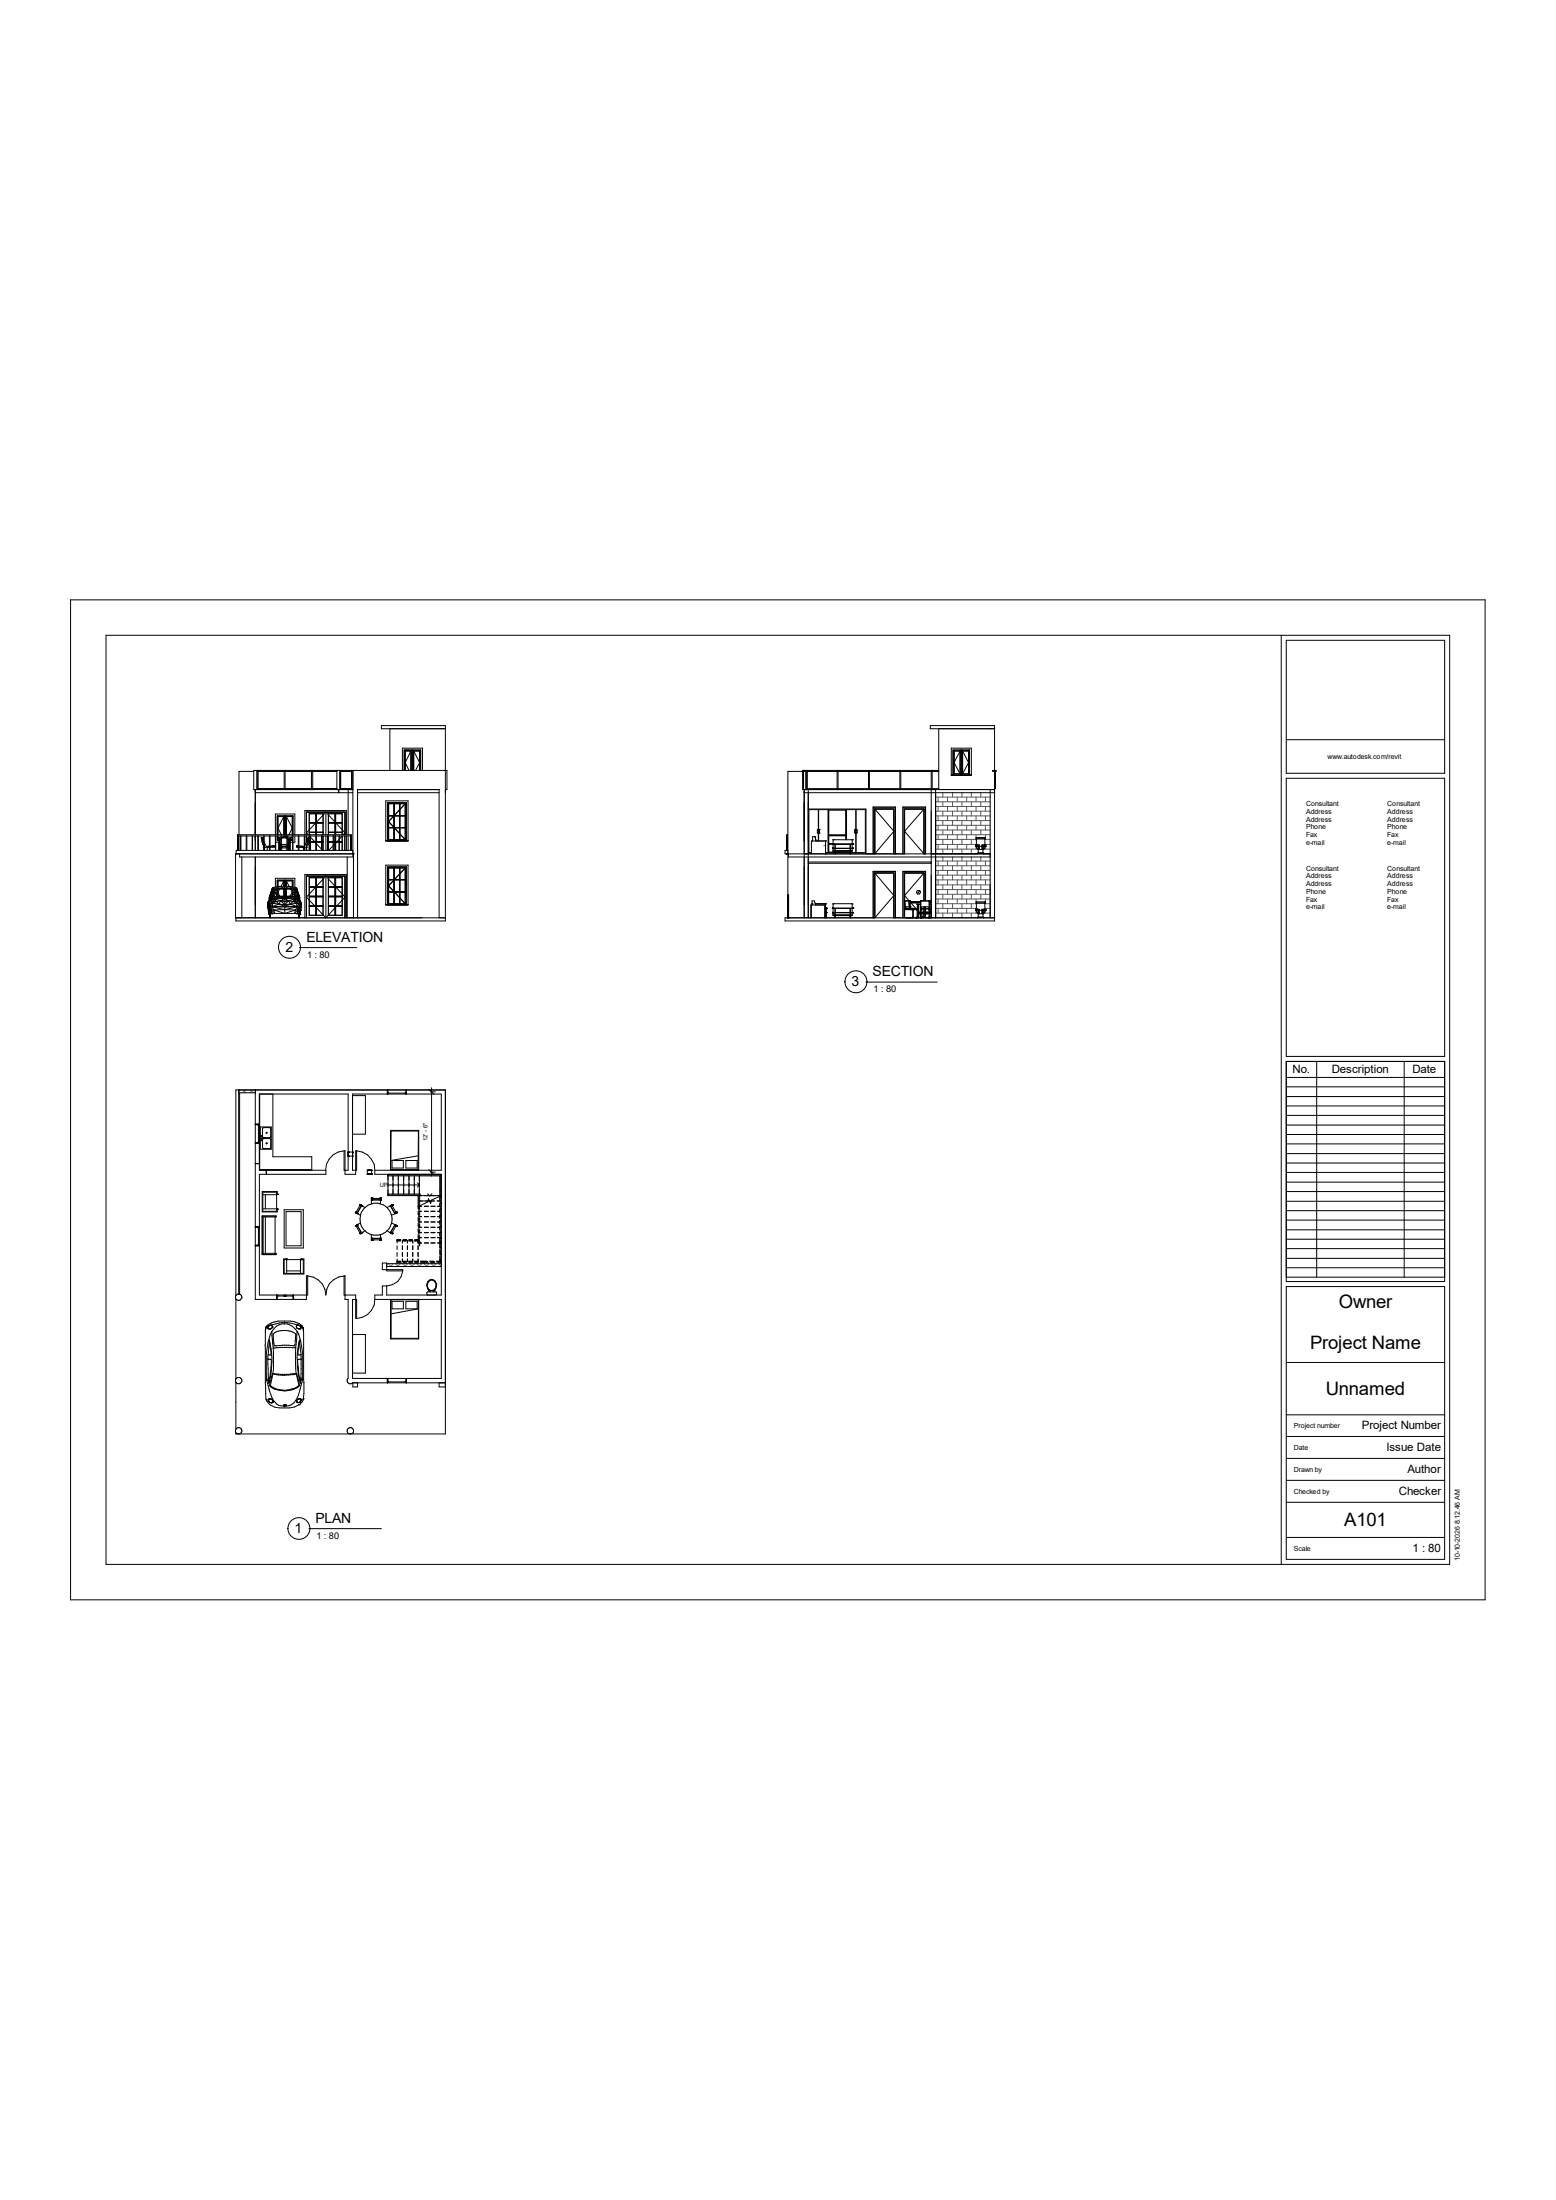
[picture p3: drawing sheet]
<svg xmlns="http://www.w3.org/2000/svg" width="210mm" height="297mm" viewBox="0 0 210 297" stroke-linecap="round" stroke-linejoin="round" font-family="sans-serif">
<g fill="none" stroke="#767676" stroke-width=".13">
<path d="M32.8 147.2l.4 .3M33.1 147.2l-.3 .3M33.8 147.2l.4 .3M34.1 147.2l-.4 .3M52.4 170.6l.4 .4M53.1 170.6l-.4 .4M53.4 170.6l.4 .4M54.1 170.6l-.5 .4M54.4 170.6l.3 .4M55 170.6l-.4 .4M55.3 170.6l.4 .4M56 170.6l-.4 .4"/>
<path d="M56.3 170.6l.4 .4M56.9 170.6l-.3 .4M57.2 170.6l.4 .4M57.9 170.6l-.4 .4M58.2 170.6l.4 .4M58.9 170.6l-.4 .4M59.2 170.6l.4 .4M59.6 170.9l-.2 .1"/>
</g>
<g fill="none" stroke="#000" stroke-width=".13">
<path d="M52.6 98.4v5.6M60.1 98.4h-8.6v-.4h8.6v26.3h-28.3v-.4M31.8 115.3h.1M31.8 115.3v8.6M31.8 115.3h15.9M32 112.7h15.4v.2h-15.4zM32.1 112.9v1.9M32.2 112.9v1.9M32.3 112.9v1.9M32.5 112.9v1.9M32.6 115.7v8.2M33.2 112.9v1.9"/>
<path d="M33.3 112.9v1.9M34 112.9v1.9M34.1 112.9v1.9M34.2 104.1h-1.9v8.6M34.5 106.6v6.1M34.5 112.9v1.9M34.5 115.7v8.2M34.5 107h13.1M34.7 106.6v-2.6h-.5v2.6h13.4M34.7 106.6v-2.6h25.6v2.6h-.2M34.8 112.9v1.9M34.8 104v2.6"/>
<path d="M34.8 104.1h3.6M34.8 106.5h3.6M34.9 112.9v1.9M35.3 113.1h.1M35.3 113.1l.2 .9M35.4 113.1h.1M35.4 113.2h.1M35.4 113.1l.2 .5M35.4 113.1h-.1M35.4 113.2l.2 .8M35.5 114h.1M35.6 114v.2"/>
<path d="M35.6 112.9v1.9M35.6 114.4h.1M35.6 112.9v1.9l.1-.4M35.6 114.2l.1 .2M35.6 113.7l.3 .6M35.7 114.4h.1M35.7 114.4v.4M35.9 114.3h.2M35.9 114.3l.2 .1M36.1 114.4v.4M36.2 114.3h.2M36.2 114.3h-.1"/>
<path d="M36.4 112.9v1.9M36.4 114.4h-.3M36.7 119.9v.2M36.7 119.9v.3M36.8 114.2l-.4 .1 .6-.1M36.8 119.8l-.1 .1M36.8 119.8l.1 .3M36.8 119.8l-.4 1M37 119.8h-.2M37 119.8l-.1 .3M37 114.3h.1M37 114.2h.1"/>
<path d="M37 114.2v.1M37 114.3l-.6 .1M37.2 112.7v-2.8h2.6v2.8M37.2 112.9v1.9M37.2 119.8v-1.2h2.6v1.2M37.2 113.7h.4M37.4 112.7v-2.5h2.1v2.5M37.4 112.9v.6h.2M37.4 119.7v-.9h2.1v.9M37.5 112.9v.5h.1M37.5 113.1h.4M37.5 113.3h.2"/>
<path d="M37.5 113.1h.1M37.5 113.3h.1M37.6 119.9h1.6M37.6 119.9l.8 .1M37.6 119.9l-.6 .3M37.6 119.9l-.7 .2M37.6 113.3v1.5M37.7 119.7l-.7 .1M37.7 119.7l.7 .2 .7-.2M37.7 119.7l-.2 .4M37.7 119.7l-.8 .4M37.7 113.3h.1"/>
<path d="M37.7 114.8v-1.6l.1 1.6M37.7 114.4h.2M37.8 114.4h.1M37.8 114.2h.1M37.8 114.3h.1M37.8 113.3h.1M37.8 113.8l.1 .2M37.8 113.9v.3M37.8 114.4v.4M37.9 112.9v1.9M37.9 113.2l-.1 .2v-.1M37.9 113.2l-.1 .1"/>
<path d="M38 112.9v1.9M38 113.1h.1M38 114h.7M38 114.5h.7M38 114.2h.7M38 114.3h.7M38 112.9l.1 .2M38.1 113.1h.6M38.1 113.1h.5l.1 .1M38.1 113.1l-.1 .1M38.3 110.2v2.5M38.3 112.9v.2"/>
<path d="M38.3 118.9v.7M38.3 110.2h-.8v2.5M38.3 118.9h-.8v.8M38.3 118.9l-.4 .8M38.3 110.2l-.8 1.6 .5 .9M38.4 104v2.6M38.4 119.6l.7 .1M38.4 119.6l-.7 .1M38.4 119.6v.4M38.4 110.2v2.5M38.4 112.9v.2M38.4 118.8v.8"/>
<path d="M38.5 104.1h3.5M38.5 106.5h3.5M38.5 104v2.6M38.5 110.2v2.5M38.5 112.9v.2M38.5 118.8v.8M38.7 110.2v2.5M38.7 112.9v.2M38.7 118.9v.7M38.7 110.2h.8v2.5M38.7 118.9h.8v.8M38.7 118.9l.3 .8"/>
<path d="M38.7 110.2l.8 1.6-.5 .9M38.7 112.9v1.9M38.8 112.9v1.9M38.8 113.2l.2 .2zM38.8 114.2h.2M38.8 114.3h.2M38.9 112.9l-.1 .2h.4M38.9 113.3h.1M38.9 113.9v.3M38.9 114.4v.4M39 114.4h.1M39 114.3h.1"/>
<path d="M39 114.2h.1M39 113.3h.1M39 114.8v-1.6v1.6M39 113.8l-.2 .2M39 113.3h.2M39 114.4l-.2 .1M39.1 119.7l.7 .1M39.1 119.7l.1 .4M39.1 119.7l.9 .4M39.2 113.5h.3M39.2 113.7h.3M39.2 113.3v1.5"/>
<path d="M39.2 119.9l.6 .3M39.2 119.9l.8 .2M39.2 119.9l-.8 .1M39.2 113.1h.1M39.2 113.3h.1M39.2 113.1v.2M39.5 112.9v.5h-.3M39.5 112.9v1.9M39.8 112.9v.8h-.3M39.8 119.8h.2M39.8 119.8l.3 .5M40 119.8v.3"/>
<path d="M40 119.8v.1M40 119.8l.1 .4M40 114.3h.1M40 114.3l.3 .1M40 114.2h.1M40 119.9l.1 .2M40 119.9l.1 .3M40 114.2h.3M40 114.2v.1M40.3 114.2h.1M40.3 112.9v1.9M40.3 114.4h.7"/>
<path d="M41 114.4v.4M41 114.3l-.7-.1 .8 .1-.1 .1M41.1 112.9v1.9M41.1 112.7v-3.3h5.7v3.3M41.1 112.9v1.2M41.3 114.4h.1M41.3 114.4l.1 .4M41.4 114.4h.1M41.4 112.7v-3.1h5.2v3.1M41.4 112.9v.8M41.4 114.4v.4M41.4 114h.1"/>
<path d="M41.5 114h.1M41.5 114l-.1 .4M41.5 113.3h.1M41.5 113.3l-.4 .9M41.6 113.2h.1M41.6 113.1l-.1 .2M41.6 113.2l-.1 .1M41.6 113.1h.1M41.6 113.2l-.3 1.2M41.7 113.1h.1M41.7 113.1l-.2 .9M41.7 119.8h.9v1.2h-.9z"/>
<path d="M41.7 118.5h.9v1.2h-.9zM41.7 109.9h.9v1.1h-.9zM41.7 111.1h.9v1.3h-.9zM41.7 112.7v-.3h.9v.3M41.7 113.2l-.2 .8M41.8 112.9h-.1v.7h.1M41.8 113.7h-.1v1.1M41.8 112.9v1.9M41.9 113.7h.7M41.9 113l.7 .8M41.9 113.6h.7M41.9 112.9v1.9"/>
<path d="M42 104v2.6M42.2 104.1h3.3M42.2 106.5h3.3M42.2 104v2.6M42.6 112.9v1.9M42.7 113.9l.7 .7M42.7 112.9v1.9M42.7 119.8h.9v1.2h-.9zM42.7 118.5h.9v1.2h-.9zM42.7 109.9h.9v1.1h-.9zM42.7 111.1h.9v1.3h-.9zM42.7 112.7v-.3h.9v.3"/>
<path d="M42.7 112.9v.7h.7M43.4 113.7h-.7v1.1M43.4 112.9v1.9M43.5 113.7h.1v1.1M43.5 114.7l.1 .1M43.5 112.9v1.9M43.6 112.9v.7h-.1M44 109.6v3.1M44 112.9v1.9M44 118.3v5.6M44 118.3l2.6 2.8-2.6 2.8M44 118.3l-2.6 2.8 2.6 2.8"/>
<path d="M44 109.6l2.6 2.8-.3 .3M44 109.6l-2.6 2.8 .2 .3M44.2 112.9v1.9M44.3 119.8h.9v1.2h-.9zM44.3 118.5h.9v1.2h-.9zM44.3 109.9h.9v1.1h-.9zM44.3 111.1h.9v1.3h-.9zM44.3 112.7v-.3h.9v.3M44.3 112.9v.7h.7M45 113.7h-.7v1.1M45 114.2l-.6 .6M45 112.9v1.9"/>
<path d="M45 113.7h.2v1.1M45.2 112.9v.7h-.2M45.3 119.8h.9v1.2h-.9zM45.3 118.5h.9v1.2h-.9zM45.3 109.9h.9v1.1h-.9zM45.3 111.1h.9v1.3h-.9zM45.3 112.7v-.3h.9v.3M45.3 112.9v.7h.5M45.5 104v2.6M45.7 106.6v.4M45.8 113.7h-.5v1.1M45.8 113.3l-.8 .8"/>
<path d="M45.8 112.9v1.9M45.8 113.3l.4-.4v.7h-.4M45.8 113.7h.4v1.1M45.8 104v2.6M46 104.1h1.5M46 104v2.6M46 106.5h1.5M46.5 112.9v1.9M46.6 112.9v1.9M46.8 112.9v1.9M46.9 115.7v8.2M47 106.6v6.1"/>
<path d="M47 112.9v1.9M47.3 112.9v1.9M47.4 112.9v1.9M47.5 104v2.6M47.6 104v11.7h-15.3v-.4M47.6 114.8h-15.7v.5M47.7 115.3h.1M47.7 115.3v8.6M48.3 107h11M52.1 116.8h3v5.4h-3zM52.1 108.1h3v5.4h-3zM52.1 113.5h3"/>
<path d="M52.3 113.5v-5.1h2.5v5.1M52.5 108.5h.7v1.6h-.7zM52.5 110.2h.7v1.5h-.7zM52.5 111.8h.7v1.6h-.7zM52.5 117.2h.7v1.5h-.7zM52.5 118.8h.7v1.6h-.7zM53.2 117.2h.7v1.5h-.7zM53.2 108.5h.7v1.6h-.7zM53.2 110.2h.7v1.5h-.7zM53.2 111.8h.7v1.6h-.7zM53.2 118.8h.7v1.6h-.7zM54 108.5h.7v1.6h-.7z"/>
<path d="M54 110.2h.7v1.5h-.7zM54 111.8h.7v1.6h-.7zM54 117.2h.7v1.5h-.7zM54 118.8h.7v1.6h-.7zM54.3 104v-3h2.7v3M54.6 104v-2.7h2.2v2.7M54.7 117.2l-2.2 2.4 2.2 2.4M54.7 108.5l-2.2 2.4 2.2 2.5M55.5 101.4h-.8v2.6M55.5 101.4l-.8 1.6 .5 1M55.5 101.4v2.6M55.6 101.3v2.7"/>
<path d="M55.7 101.3v2.7M55.8 101.4h.8v2.6M55.8 101.4l.8 1.6-.5 1M55.8 101.4v2.6M31.8 123.9h.1M31.8 123.9h28.3M36.2 122.2h.1M36.2 122.4v.3M36.2 122.7h.1M36.2 122v.5M36.2 122.6v.1M36.2 122.2v.4"/>
<path d="M36.2 122.7v.6M36.2 122.5v.4M36.2 122v-.3v.3M36.2 121.9v.1M36.2 122.3v.1M36.2 122.4h.1M36.2 122.5v.1M36.2 122.6l.1 .8M36.2 122.6l.1 .2M36.2 123.3l.1 .1M36.2 123.3h.1M36.2 122.9h.1"/>
<path d="M36.2 122.4v.1M36.2 122.9l.1 .5M36.2 122.9l.2 .5M36.3 123.3v.1M36.3 122.8l.2 .6M36.3 123.3l.1 .1M36.3 122.7l-.1 .2M36.3 123.1l-.1 .2M36.3 123.4h.1M36.3 121.6l-.1 .2v.6M36.3 123.2v.1M36.3 121.2v.4"/>
<path d="M36.3 121.8v.9l-.1-.1M36.3 121.8l.2 .2M36.3 122.4l.1 .1M36.3 121.6l.1 .1M36.3 121.6l-.1 .4M36.3 122.4l.1 .2M36.3 121.8l-.1 .4M36.3 122.2l-.1 .4M36.4 123.4h.1M36.4 123.1v.3M36.4 121.2h.1M36.4 121.7l-.2 .3 .1-.2"/>
<path d="M36.4 122.6l.3 .8M36.4 121.7h.5M36.4 121.2h-.1M36.4 121.2l-.1 .4M36.4 122.6l.2 .2M36.4 121.7l-.1 .1M36.4 121.7l-.2 .3M36.4 121.2v.4M36.4 123.3v.6M36.4 123.2v.2M36.4 121.2h.2M36.4 123.4v.5"/>
<path d="M36.4 121.1v.1M36.4 122.5l.2 .3M36.5 121l-.1 .1M36.5 123.4h.2M36.5 122.4h.3M36.5 122l.3 .4M36.5 122.4h.2M36.5 121.1l-.1 .1M36.5 123.4l-.2-.7 .4 .7M36.5 122v.4M36.5 122l-.2 .2M36.5 122l-.3 .6"/>
<path d="M36.5 122.4l-.2 .4M36.5 122.4h-.2M36.5 121.5l-.2 .1M36.6 121.2h.5M36.6 121.2l.2 .1M36.6 121.2l.2 .2M36.6 121.2l-.1 .3M36.6 120.5v.2M36.6 120.6v.2M36.6 120.7l-.2 .5M36.6 120.5v.3M36.6 122.8l.5 .5"/>
<path d="M36.6 122.8l.4 .1M36.6 122.8l.1 .6M36.6 120.7l.1 .2M36.6 120.7v.5M36.7 120.3l-.3 .7M36.7 120.9l.1 .1M36.7 120.9v.3M36.7 120.9l-.1 .3M36.7 120.1v.1M36.7 120.1l-.3 1.1M36.7 120.1v.3M36.7 120.2l-.1 .3"/>
<path d="M36.7 120.1l-.4 1.1M36.7 120.6l.1 .4M36.7 120.2v.1M36.7 121.2l.1 .1M36.7 120.6l-.1 .1M36.7 120.6v.3M36.7 122.4l1.7 .4M36.7 122.4h3.4M36.7 122.4l-.1 .4M36.7 122.4l.3 .5M36.7 122.4l-.3 .1M36.7 120.3l.2 .3"/>
<path d="M36.7 120.3l-.1 .2M36.7 120.3v.3M36.7 120.3l-.1 .4M36.8 121.3v.1M36.8 122v.4M36.8 122.4h3.2M36.8 122h.8M36.8 122.4h-.1M36.8 121.3l.2 .1M36.8 121.3l.2 .2M36.8 121.4l.2 .1M36.8 121.4l-.3 .1"/>
<path d="M36.8 121.4l-.4 .3M36.8 121.4l-.5 .2M36.8 122h-.3M36.8 121l.3 .1M36.8 121l-.1 .2M36.9 120.6l-.1 .4M36.9 121.7h.4M36.9 120.1l.1 .1M36.9 120.1l-.2 .1M36.9 120.1l-.2 .2M36.9 120.6h-.2M36.9 121.7l-.1 .3"/>
<path d="M36.9 121.7l-.4 .3M36.9 121.7l-.6 .1M37 120.2l-.1 .4M37 122.9l1.4 .4M37 122.9l.1 .4M37 120.2l-.3 .1M37 120.1v.9l.3-.5M37 120.5l-.2 .5M37 120.5l-.1 .1M37 121.5l.3 .2M37 121.5l-.6 .2M37 121.4l.9 .2"/>
<path d="M37 121.4l.3 .3M37 121.4l-.1 .3M37.1 123.3h2.7M37.1 123.3l-.4 .1M37.1 121.1v.1M37.1 121.1h2.6M37.1 121.1l2.6 .1M37.1 121.2l1.3 .1M37.1 121.2l-.1 .2M37.1 121.2l-.3 .1M37.1 121.1l-.4 .1M37.3 120.5v.5"/>
<path d="M37.3 120.1l-.3 .4M37.3 120.5h-.3M37.3 120.1v.4M37.3 121.7l.3 .3M37.3 121.7l-.5 .3M37.3 121h.1M37.3 121h2.1M37.3 121l-.3 .1M37.4 120.1v.9M37.5 120.1v.9M37.5 120.1l-.5 .1M37.6 122l.8 .1"/>
<path d="M37.6 122l.8 .3M37.6 122l-.8 .4M37.7 121l-.3 .1M37.7 120.1l-.2 .4 .3 .5M37.9 121.6l.5 .5M37.9 121.6l.5 .2M37.9 121.6l-.3 .4M37.9 121.6l-.6 .1M38.3 121h.2M38.3 120.1v.9M38.4 120l.8 .1M38.4 120l-.9 .1"/>
<path d="M38.4 121v.3M38.4 121l.6 .1M38.4 121h-.6M38.4 121.3v.2M38.4 121.3l.5 .3M38.4 121.3l1.4 .1M38.4 121.3l-.5 .3M38.4 121.3l-1.4 .1M38.4 120v1M38.4 121.8v1.5M38.4 121.5l.5 .1M38.4 121.5l-.5 .1"/>
<path d="M38.4 122.8l1.5 .1M38.4 122.8l-1.4 .1M38.4 122.3l1.6 .1M38.4 122.3l-1.6 .1M38.5 120.1v.9M38.7 120.1v.9M38.9 121.6l-.5 .5M38.9 121.6l-.5 .2M38.9 121.6l.3 .4M38.9 121.6l.6 .1M39.1 121l.3 .1M39.2 122l-.8 .1"/>
<path d="M39.2 122l-.8 .3M39.2 122l.8 .4M39.2 120.1l.6 .1M39.2 120.1l.3 .3-.3 .6M39.4 121h.1M39.4 121l.4 .1M39.5 120.1v.8M39.5 120.5l-.1 .5M39.5 120.1v.4M39.5 120.5h.3M39.5 120.5l.3 .5v-.5M39.5 120.1l.3 .4"/>
<path d="M39.5 121.7l-.3 .3M39.5 121.7l.5 .3M39.5 121.7h.5M39.7 121.1l-2.6 .1M39.7 121.2l-1.3 .1M39.7 121.2l.1 .2M39.7 121.2l.3 .1M39.7 121.2h.5M39.7 121.1v.1M39.7 121.1l.4 .1M39.8 120.5l.2 .5v-.1M39.8 123.3l.3 .1"/>
<path d="M39.8 120.5l.1 .1M39.8 121.4l-.9 .2M39.8 120.1v.4M39.8 121.4l-.3 .3M39.8 121.4l.2 .3M39.8 120.2l.1 .4M39.8 121.5l-.3 .2M39.8 120.2l.3 .1M39.8 121.5l.7 .2M39.9 122.9l-1.5 .4M39.9 122.9l-.1 .4M39.9 120.6l.1 .4"/>
<path d="M39.9 120.6h.2M40 120.1l-.2 .1M40 120.1l.1 .1M40 121.7v.3M40 121.7l.3 .3M40 121.7l.5 .1M40 121l-.3 .1M40 121.3l-.2 .1M40 121.3l-.2 .2M40 121l.1 .2M40 121.3v.1M40 122v.4"/>
<path d="M40 122h-.8M40 122.4h.1M40 122.4h.3M40 121.4l-.2 .1M40 121.4l.3 .1M40 121.4l.5 .3M40 121.4l.5 .2M40 122h.3M40.1 120.1v.2M40.1 120.1l.3 1.1M40.1 120.1v.3M40.1 120.2l.1 .3"/>
<path d="M40.1 123.4h.2M40.1 120.1l.4 1.1M40.1 122.4l-1.7 .4M40.1 122.4l-.2 .5M40.1 122.4l.1 .4M40.1 122.4l.3 .1M40.1 120.3l-.2 .3M40.1 120.3l.1 .2M40.1 120.3v.3M40.1 120.3l.1 .4M40.1 123.4l.4-.7-.2 .7M40.1 120.3l.3 .6"/>
<path d="M40.1 120.6l-.1 .4M40.1 121.2l-.1 .1M40.1 120.6l.1 .1M40.1 120.6l.1 .3M40.2 120.5v.4M40.2 120.4l.2 .6h-.1M40.2 120.7l.2 .5M40.2 120.9l-.2 .1M40.2 120.7v.5M40.2 120.9l-.1 .3M40.2 120.9v.3M40.2 122.8l-.4 .5"/>
<path d="M40.2 122.8l-.3 .1M40.2 121.2l-.2 .1M40.2 121.2l-.2 .2M40.2 122.8l-.1 .6M40.2 121.2l.1 .3M40.3 121.5l.2 .1M40.3 122v.4M40.3 123.4v.5M40.3 122l-.3 .4M40.3 122.4h-.2M40.3 121.1l.1 .1M40.3 122l.2 .2"/>
<path d="M40.3 122l.2 .4M40.3 122.4l.3 .5M40.3 122.4h.2M40.4 121.2v.4M40.4 123.4v.5M40.4 121.2h.1M40.4 121.2h-.2M40.4 122.5l-.2 .3M40.4 123.4h.1M40.4 123.3l.1 .1M40.4 123.2l.1 .2M40.5 123.4h.1"/>
<path d="M40.5 121.7v.1M40.5 121.2v.4M40.5 122.6l-.4 .8M40.5 121.7h-.5M40.5 122.6l-.3 .2M40.5 121.7l.1 .3M40.5 121.6l.1 .1M40.5 123.1l.1 .2M40.5 121.8l-.2 .2M40.5 122.4l-.1 .1M40.5 121.6v.1M40.5 121.6l.1 .4"/>
<path d="M40.5 122.4v.2M40.5 121.8l.1 .8M40.5 121.8l.1 .4M40.5 121.8l.1 .2M40.5 122.2l.1 .4M40.5 122.2h.1M40.5 122.4l.1 .2M40.6 122.6v.2M40.6 122.8l-.3 .6M40.6 123.3l-.1 .1M40.6 123.3l-.2 .1M40.6 121.7v.3"/>
<path d="M40.6 122.9h.1M40.6 122.5h.1M40.6 121.8h.1M40.6 122.3v.1M40.6 122.4v.1M40.6 122.2v.4M40.6 122.9v.4M40.6 122.9l-.1 .5M40.6 122v.2M40.6 122.2l-.1 1.2M41.1 123.9v-5.8h5.7v5.8M41.4 123.9v-5.6h5.2v5.6"/>
<path d="M41.7 121.1h.9v1.2h-.9zM41.7 122.3h.9v1.3h-.9zM42.7 121.1h.9v1.2h-.9zM42.7 122.3h.9v1.3h-.9zM44.3 121.1h.9v1.2h-.9zM44.3 122.3h.9v1.3h-.9zM45.3 121.1h.9v1.2h-.9zM45.3 122.3h.9v1.3h-.9zM48.3 123.9v-17.3h11v17.3M52.1 122.1h3M52.3 122.1v-5h2.5v5M52.5 120.4h.7v1.6h-.7z"/>
<path d="M53.2 120.4h.7v1.6h-.7zM54 120.4h.7v1.6h-.7zM32.2 147.2v27.5M32.3 147.2v.3h2.2M32.3 147.5v27.2a.45 .45 0 0 0-.5 .2 .45 .45 0 0 0 .1 .6 .44 .44 0 0 0 .7-.2 .44 .44 0 0 0-.3-.6M34.5 147.2v28.2h6.9v-3.1h.1M34.5 157.1h.5M34.5 154.3h.3M34.5 151.8h.3M34.5 154.3h.5M34.5 151.8h.5M34.9 151.9v2.3"/>
<path d="M35 154.3v-.1h-.2v.1h.2M35 151.8v.1h-.2v-.1h.2M35.1 147.7v10.2h7M35.1 152.1h1.5v3.1h-1.5zM35.3 153.6l.6 .1zM35.3 153.3v.1zM35.3 153.8v.1v.1zM35.5 153.8h1v1.2h-1zM35.5 152.3h1v1.2h-1zM35.9 158v.5M36 152.9l.1 .1h-.1h-.1zM36 154.3h.1l-.1 .1-.1-.1z"/>
<path d="M36.8 147.7v8.5h5.3v1.8M46.4 155.4v2.6h.6v-10.3h-12v10.3h9v.5h-9v16.3h6.5v-2.5M46.4 155.4h.2v3.1h1.4v-3.1h.1M46.4 155.4a2.63 2.63 0 0 0-2.5 2.6M47 156.1h.1M47 155.5h.1M47 155.5h.6M47 156.1h.6M47 155.5v.6M47.6 155.5h.1M47.6 156.1h.1M47.6 155.6h.1"/>
<path d="M47.6 147.9h1.7v5.2h-1.7M48.1 155.4v2.6h-.5v-10.3h12v10.3h-9M48.1 155.4a2.56 2.56 0 0 1 2.5 2.6M49.6 158.5h.6M49.6 158.5h.1M49.6 158h.1M50.1 158h.1M50.2 158.5h.1M50.2 158h.1M50.2 158h-.6v.5h.6M50.2 158v.5M50.6 158v.5h9v16.3h-7.4v-1.2"/>
<path d="M52.3 147.2v.5M52.3 147.7h.2v-.2h-.2v.2M52.4 147.2v.3M52.4 158.5v2.9h4M52.4 160h4.2M52.4 158.6h7.1v3.1M52.4 158.7h7v3.4M52.5 147.6h2.2M52.7 152.6h3.8v5.4l-3.8-.1zM52.8 152.7h3.7l-.1 5.2h-3.7zM52.9 156.7h1.5v1h-1.5zM53 158.7v2.5"/>
<path d="M53.8 158.7v2.5M54.5 158.7v2.5M54.8 147.2v.3M54.8 156.7h1.5v1h-1.5zM54.8 147.7h-.1v-.2h.1v.2M54.9 147.2v.5M55.2 158.7v2.5M55.9 158.7v2.5M56.3 159.7l.3 .3M56.4 156l-3.7 .7M56.6 158.7v2.5M56.6 160l-.3 .3"/>
<path d="M31.8 174.9v-27.7h28.3v46.4h-28.3v-.2M31.8 175.4v10.7M34.5 168.2h.5M34.5 165.6h.5M34.5 165.7h.3M34.5 168.1h.3M34.9 165.8v2.2M35 165.7v.1h-.2v-.1h.2M35 168.1v-.1h-.2v.1h.2M35.4 164.3h1.9v-.1h-1.9v5.2h1.9v-.2h-1.9M35.5 161h1.8v2.5h-1.8zM35.5 161.3h1.8"/>
<path d="M35.5 163.2h1.8M35.5 164.3v4.9M35.8 179.7v-.1a.73 .73 0 0 1 .5-.7 5.7 5.7 0 0 1 3.6-.1l.2 .1a.7 .7 0 0 1 .8 .8M35.8 161.3v1.9M35.8 164.3v4.9M36.1 179.2h.1M36.1 179.2l.1 .2h.3M36.3 179.4h.2M36.7 179.7l.2 2.3M36.7 179.2a.31 .31 0 0 0-.3-.3 .31 .31 0 0 0-.2 .5h.1M36.7 179.2l-.2 .2M36.8 179.2h.1"/>
<path d="M36.8 179.2l-.2-.3h-.1l-.3 .1-.1 .2M36.8 179.2h-.1M37.1 164.3v4.9M37.3 163.2h.1M37.3 161.2h.1M37.3 174.8v.6M37.4 163.2h.1M37.4 161.2h.1M37.4 174.8v.2h.1v-.1h-.1M37.4 161.2v-.3h-2v2.7h2v-.4M37.4 175v.4M37.5 175h.8"/>
<path d="M38.4 163.3h2.5v5.2h-2.5zM38.4 170.1h2.5v1.8h-2.5zM38.4 174.8v.2M38.4 174.9h-.1v.1h.4v-.1h-.2M38.5 174.8v.2M38.6 170.1h.1M38.6 170h.1M38.6 163.6h2v4.6h-2zM38.6 170h-.3v2h2.7v-2h-.4M38.7 170.1h.1M38.7 170h.1M38.7 175h.8"/>
<path d="M38.7 170v.1M38.7 171.6h1.9M38.7 170.1v1.8M39.5 175v.4M39.6 174.8v.2h-.1v-.1h.1M39.6 174.8v.6M40 179.1l.1 .2 .3 .1M40 178.9v.3l.5 .2M40 178.9h.4l.2 .3M40.1 179.7l-.2 2.3M40.2 178.9h-.2M40.5 179.4h.1"/>
<path d="M40.6 170.1v1.8M40.6 179.4h-.1M40.6 170h.1M40.6 170.1h.1M40.6 170v.1M40.6 179.2v.2M41.5 172.3a2.64 2.64 0 0 1 2.5 2.5 2.52 2.52 0 0 1 2.6-2.5M46.6 172.3v3.1h.4v10.7a.45 .45 0 0 0 0 .6 .45 .45 0 0 0 .6 0M46.6 172.3h-.2v2.5h1.6v3.2h.1M48 163.7h.1M48 165.5h.1M48 165.6h.1"/>
<path d="M48 165.5v.1M48 165.4h.1M48 165.4v.1M48 163.7l.1 .1M48 165.5l.6 1M48.1 163.8h.1M48.1 165.4h.1M48.1 165.4h-.1M48.2 163.8h.1M48.2 165.4h.1M48.2 165.4l.6 1M48.2 163.8l.1 .1"/>
<path d="M48.3 163.9h.1M48.3 163.9l.3 .2M48.6 162.7h.1M48.6 162.6h.1M48.6 166.5h.1M48.6 162.6v.1M48.6 165.1l-.4 .3M48.8 162.8h.1M48.8 162.7h.1M48.8 166.4h.1M48.8 166.5h.1M48.8 162.7h-.2l-.6 1"/>
<path d="M48.8 162.7v.1M48.8 166.4v.1M48.8 162.8l-.6 1M48.8 166.5h-.2M48.9 162.8h.1M48.9 166.4h.1M48.9 162.8h-.1l-.6 1M48.9 162.8l.4 .2M49.3 163a2.22 2.22 0 0 1 2.9 0M49.3 163a2.14 2.14 0 0 0 0 3.2M49.3 166.2l-.4 .2M50.1 162.1h.1"/>
<path d="M50.1 161.8h.1M50.1 162h.1M50.1 167.1h.1M50.1 167.4h.1M50.1 167.3h.1M50.1 167.4h1.3M50.1 167.4l.1 .1M50.1 161.8v.2M50.1 162.1v.4M50.1 166.7v.5h1.3M50.1 161.8h1.3M50.1 162h1.3"/>
<path d="M50.2 162h.1M50.2 161.8h.1M50.2 167.2h.1M50.2 167.5h.1M50.2 167.4h.1M50.2 162h1.2v.5M50.2 162l-.1 .1M50.2 161.8h-.1M50.2 167.4v.1M50.6 175.4h9v10.7h-12v-10.7h.5v2.6M50.6 175.4a2.58 2.58 0 0 1-2.5 2.6M51.3 162h.1"/>
<path d="M51.3 161.8h.1M51.3 167.2h.1M51.3 167.4h.1M51.3 167.5h.1M51.3 167.4v.1M51.4 162.1h.1M51.4 161.8h.1M51.4 162h.1M51.4 167.2h.1M51.4 167.1h.1M51.4 167.5h.1M51.4 167.4h.1"/>
<path d="M51.4 167.3h.1M51.4 161.8v.2M51.4 166.7v.5M51.4 167.2v.3M51.4 167.2h-1.3v.2M51.6 170.5h.6v1.1h2.2v-.2h-2.8zM52.2 173.6h-.6v1.2h-1v.6M52.2 171h7.4M52.2 170.6h7.4M52.2 163a2.16 2.16 0 0 1 .1 3.1 2.16 2.16 0 0 1-3 .1M52.2 166.2l.4 .2M52.4 161.2h4.3l-.1 .2"/>
<path d="M52.4 161.3h4.1v2.1M52.6 162.8h.1M52.6 166.4h.1M52.6 162.8l-.4 .2M52.7 162.8h.1M52.7 166.4h.1M52.7 166.5h.1M52.7 175.4v5.4h3.8v-5.4M52.7 162.8l.6 1M52.7 166.4v.1M52.7 162.7h.1M52.7 162.7v.1"/>
<path d="M52.8 175.5h3.7v5.2h-3.7zM52.8 162.7h.1M52.8 166.5h.1M52.8 165.1l.5 .2v.1l-.6 1M52.8 162.7h-.1M52.9 162.6h.1M52.9 162.7h.1M52.9 166.5h.1M52.9 162.6v.1M52.9 162.7l.6 1M52.9 175.7h1.5v1h-1.5zM53.3 163.9h.1"/>
<path d="M53.3 163.8h.1M53.3 165.4h.1M53.3 163.9l-.5 .2M53.3 163.8v.1M53.3 165.4l-.6 1M53.3 165.4l.2 .1M53.4 163.7h.1M53.4 165.5h.1M53.5 163.7h.1M53.5 165.5h.1M53.5 165.6h.1M53.5 163.7h-.1"/>
<path d="M53.5 165.5v.1M53.5 163.7l-.2 .1M53.5 165.5l-.6 1M53.5 165.5h-.1M53.6 168.2v.5M53.6 169.1v.5M53.6 170v.5h.5M53.6 167.5h.5M53.6 170.3h.5M53.6 167.6h.5M53.6 167.4h.5M53.6 170.4h.4"/>
<path d="M53.6 170.3h.4M54.1 167.3h-.5v.5M54.3 167.5v.3M54.3 168.2v.5M54.3 169.1v.5M54.3 170v.3M54.4 167.6h.4M54.4 170.4h.4M54.4 170.3h.4M54.4 171.6a2.17 2.17 0 0 1-2.2 2M54.4 167.5h.5M54.4 167.4h.5"/>
<path d="M54.4 167.3h.5M54.4 170.3h.5M54.4 170.5h.5M54.8 175.7h1.5v1h-1.5zM55 167.5v.3M55 168.2v.5M55 169.1v.5M55 170v.3M55.1 170.4h.5M55.1 170.3h.5M55.2 167.5h.4M55.2 167.6h.4"/>
<path d="M55.2 167.3h.5M55.2 167.4h.5M55.2 170.5h.5M55.7 170v.3h-.5M55.7 167.5v.3M55.7 168.2v.5M55.7 169.1v.5M55.9 167.6h.5l.2 .6v-.6M55.9 170.4h.5M55.9 170.3h.5M56 167.5h.4M56 167.3h.5l.2 .5"/>
<path d="M56 170.3h.5M56 170.5h.5M56.4 161.4h.1M56.4 167.5v.3h.5M56.4 161.4v1.8M56.4 163.5v.5M56.4 164.3v.5M56.4 165.1v.5M56.4 165.9v.5M56.4 166.7v.5M56.4 168.2v.5M56.4 169.1v.5"/>
<path d="M56.4 170v.3M56.5 176.7l-3.7 .7M56.5 166.9v.6v-.1h-.5M56.5 163.7v.5M56.5 164.5v.5M56.5 165.3v.5M56.5 166.1v.5M56.6 165.7h.3M56.6 167.4v.4l-.2-.3M56.6 162.8v.4M56.6 163.5v.5M56.6 164.3v.5"/>
<path d="M56.6 165.1v.5M56.6 165.9v.4M56.6 166.7v.4M56.6 167.1h.3M56.6 166.4h.3M56.6 165h.3M56.6 164.3h.3M56.6 163.5h.3M56.6 162.9h.3M56.6 161.3v.1M56.6 161.4h2.8M56.6 162.1h2"/>
<path d="M56.6 162.8l-.1 .1M56.6 161.4v2M56.6 163.7v.4M56.6 164.5v.4M56.6 165.2v.5M56.6 166v.5M56.6 166.8v.5M56.7 170.4h1M56.7 170.3h.9M56.8 170.3h.9M56.8 170.5h1M57.3 165.7h.5"/>
<path d="M57.3 167.8h.5M57.3 167.1h.5M57.3 166.4h.5M57.3 165h.5M57.3 164.3h.5M57.3 163.5h.5M57.3 162.9h.5M57.7 161.2l.3 .3M57.7 174.8h-.1l.1-.4h1.1l.1 .1-.1 .3M57.8 173.1a.65 .65 0 0 1 .9-.1 .65 .65 0 0 1 0 1 .64 .64 0 0 1-.9 0 .64 .64 0 0 1 0-.9zM57.9 174.2v.1h.1M58 174.2h.1"/>
<path d="M58 170.3h.5M58 174.2l.1 .1v.1M58 161.4v.1M58 170.4h.6M58.1 170.3h.6M58.2 165.7h.5M58.2 170.5h.5M58.2 167.8h.5M58.2 167.1h.5M58.2 166.4h.5M58.2 165h.5M58.2 164.3h.5"/>
<path d="M58.2 163.5h.5M58.2 162.9h.5M58.3 161.2l-.3 .3M58.5 174.2h.1M58.6 174.2h.1M58.6 174.2l-.1 .1v.1M58.7 174.2a.85 .85 0 0 0-.4-1.5 .86 .86 0 0 0-.7 .7 .86 .86 0 0 0 .4 .8M58.7 174.2h-.1M58.7 174.2v.1h-.2M59 162.1h.4M59.1 165.7h.3M59.1 167.8h.3"/>
<path d="M59.1 167.1h.3v.8M59.1 166.4h.3M59.1 165h.3M59.1 164.3h.3M59.1 163.5h.3M59.1 162.9h.3M59.1 170.5h.5M59.4 169.7v.6h-.5M59.4 162.5v.4M59.4 163.2v.5M59.4 164v.5M59.4 164.8v.5"/>
<path d="M59.4 165.6v.5M59.4 166.4v.5M59.4 167.2v1.2M59.4 168.7v.6M59.4 170.1v.2h-.4M59.4 161.5v.5M59.4 162.3v.5M59.4 163.1v.5M59.4 163.9v.5M59.4 164.7v.5M59.4 165.5v.4M59.4 166.3v.5"/>
<path d="M59.4 168.2v.6M59.4 169.1v.6M59.5 161.5h-.1M59.5 169.7v.7h-.6M59.5 162v.5M59.5 162.8v.5M59.5 163.6v.5M59.5 164.4v.5M59.5 165.2v.5M59.5 166v.5M59.5 166.8v.4M59.5 167.6v.9"/>
<path d="M59.5 168.8v.6M59.6 161.4l-1.3 .6-.2 .5-.3-.7-.1 .5-1.3 .6M31.8 186.6v6.3M31.8 193.4a.45 .45 0 0 1 .3-.7 .45 .45 0 0 1 .5 .6l-.3 .3M31.8 193.4l.3 .2M36.2 183.5h.1M36.2 183.5l.4 .1-.2 2.5h-.2M36.2 189h.1M36.2 182.9v3.3M36.2 182.9l.2-2a12 12 0 0 1-.1 5.9l-.1-.6M36.2 188.9h.1M36.2 186.4h.1"/>
<path d="M36.2 186.2h.1M36.2 186.1h.1M36.2 186.2l-.3 .1 .3 .1M36.2 188.9v.2M36.2 189v.2l.2 .1M36.2 188.9v.1M36.2 189.1l.2 .2M36.4 181l.2 2-.4-.1M36.4 189.3l.3 .1M36.4 188.8l-.1 .1M36.5 188.8l-.3 .1M36.5 188.8l.2 .2"/>
<path d="M36.6 189.4h.1M36.7 189.4h.1M36.7 189l.1 .3-.1 .1-.3-.1M36.7 189l.1 .2M36.8 189.3h.1M36.8 185.4l1 .1 2.2-.1 .5 1.7-.2 .1a3.3 3.3 0 0 1-2.8 .5l-.6-.2-.5-.4zM36.8 189.2h.1M36.8 185.5a7.5 7.5 0 0 0 3.2 0l.3 1.5-.1 .2a3.4 3.4 0 0 1-3.7-.1zM36.8 189.2l-.1 .2M36.9 182l.9-.1 2.1 .1M36.9 182v2.8l-.1 .6M38.3 189.7h.1"/>
<path d="M38.3 189.7v.1h.2M38.4 189.8h.1M38.4 189.7h.1M38.4 189.7h-.1M38.4 189.6h.1M38.4 189.6v.1M38.4 189.6l.1 .1M38.5 189.7h.1M38.5 189.8h.1M38.6 189.7h.1M38.6 189.7l-.1 .1M39.8 181.2l.1-1.1a2.59 2.59 0 0 0-3 0l.1 1.3 .1 .3 1-.1 1.6 .1 .1-.3"/>
<path d="M39.9 182l.1 3.4M40 189.3h.1M40 189.3l.1 .1M40.1 189.3h.1M40.1 189l-.1 .2M40.1 189.4h.2M40.2 188.9h.1M40.2 188.9l-.2 .2v.2M40.3 189.7h.1M40.3 188.8h.3v.1M40.3 188.8h.2l.1 .1M40.3 188.8l-.1 .1"/>
<path d="M40.4 180.9l-.2 2h.4M40.5 189.3h.1M40.5 189.3l-.2 .1M40.6 186.4h.1M40.6 186.7h.1M40.6 186.4v-.3a21.7 21.7 0 0 0-.2-5.2 12 12 0 0 0 .2 5.8M40.6 189.2l-.3 .2M40.6 186.2h.1M40.6 186.1h.1M40.6 186.2h.3v.1l-.3 .1M40.6 186.4v.3M40.6 183.5h.1"/>
<path d="M40.6 189h.1M40.6 188.9h.1M40.6 188.9v.2M40.6 183.5h-.4l.1 1.8 .1 .8h.2M40.6 189.1h.1M40.6 189.1l-.1 .2M40.8 186.1l.1-3.4a6 6 0 0 0-1-3.2 1.88 1.88 0 0 0-3.2 .3 8.5 8.5 0 0 0-.8 2.9l.1 3.5M40.8 186.4l-.3 1.1a2.71 2.71 0 0 1-1.5 2.3 1.86 1.86 0 0 1-2.3-1.1l-.7-2.2M40.9 188.8h.1M40.9 188.8l.1-2.2v-6.7l-.1-.7a1.95 1.95 0 0 0-1.7-.8h-1.7a2.26 2.26 0 0 0-1.6 .8l-.1 2.4 .1 6.6v.8l.6 .7M40.9 188.8v.3a2.23 2.23 0 0 1-1.8 1l-2-.1-.6-.3M47.2 193.6a.44 .44 0 0 1-.3-.5 .44 .44 0 0 1 .5-.4 .44 .44 0 0 1 .3 .6l-.1 .2-.3 .1"/>
<path d="M47.6 180.2h1.7v5.2h-1.7M47.6 186.7h12.5M47.6 186.7v.5h.7v-.5M52.3 186.1v.6M52.3 186.6h.2v-.1h-.2v.2M52.4 186.1v.4M52.5 186.6h2.2M54.8 186.1v.4M54.8 186.6h-.1v-.1h.1v.2M54.9 186.1v.6M59.3 186.7v.5h.8"/>
<circle cx="32.2" cy="186.4" r=".43"/>
</g>
<g fill="#fff">
<path d="M126.3 115.7h7.3v8.2h-7.3z"/>
<path d="M126.3 107h7.3v8.3h-7.3z"/>
<path d="M106 114.8h.3v.5h-.3z"/>
</g>
<g fill="none" stroke="#5a5a5a" stroke-width=".13">
<path d="M126.3 116.2h7.3M126.3 116.9h7.3M126.3 117.5h7.3M126.3 118.2h7.3M126.3 118.8h7.3M126.3 119.5h7.3M126.3 107.6h7.3M126.3 108.2h7.3M126.3 108.9h7.3M126.3 109.5h7.3M126.3 110.2h7.3M126.3 110.8h7.3"/>
<path d="M126.3 111.4h7.3M126.3 112.1h7.3M126.3 112.7h7.3M126.3 113.3h5.5M126.3 114h5.5M126.3 114.6h5.7M126.6 107.6v.6M126.6 108.9v.6M126.6 110.2v.6M126.6 111.4v.7M126.6 112.7v.6M126.6 114v.6"/>
<path d="M126.6 116.2v.7M126.6 117.5v.7M126.6 118.8v.7M127.3 107v.6M127.3 108.2v.7M127.3 109.5v.7M127.3 110.8v.6M127.3 112.1v.6M127.3 113.3v.7M127.3 114.6v.7M127.3 115.7v.5M127.3 116.9v.6"/>
<path d="M127.3 118.2v.6M127.3 119.5v.6M127.9 107.6v.6M127.9 108.9v.6M127.9 110.2v.6M127.9 111.4v.7M127.9 112.7v.6M127.9 114v.6M127.9 116.2v.7M127.9 117.5v.7M127.9 118.8v.7M128.6 107v.6"/>
<path d="M128.6 108.2v.7M128.6 109.5v.7M128.6 110.8v.6M128.6 112.1v.6M128.6 113.3v.7M128.6 114.6v.7M128.6 115.7v.5M128.6 116.9v.6M128.6 118.2v.6M128.6 119.5v.6M129.2 107.6v.6M129.2 108.9v.6"/>
<path d="M129.2 110.2v.6M129.2 111.4v.7M129.2 112.7v.6M129.2 114v.6M129.2 116.2v.7M129.2 117.5v.7M129.2 118.8v.7M129.8 107v.6M129.8 108.2v.7M129.8 109.5v.7M129.8 110.8v.6M129.8 112.1v.6"/>
<path d="M129.8 113.3v.7M129.8 114.6v.7M129.8 115.7v.5M129.8 116.9v.6M129.8 118.2v.6M129.8 119.5v.6M130.5 107.6v.6M130.5 108.9v.6M130.5 110.2v.6M130.5 111.4v.7M130.5 112.7v.6M130.5 114v.6"/>
<path d="M130.5 116.2v.7M130.5 117.5v.7M130.5 118.8v.7M131.1 107v.6M131.1 108.2v.7M131.1 109.5v.7M131.1 110.8v.6M131.1 112.1v.6M131.1 113.3v.7M131.1 114.6v.7M131.1 115.7v.5M131.1 116.9v.6"/>
<path d="M131.1 118.2v.6M131.1 119.5v.6M131.7 107.6v.6M131.7 108.9v.6M131.7 110.2v.6M131.7 111.4v.7M131.7 112.7v.4M131.7 113.2v.1M131.7 114v.1M131.7 114.3v.3M131.7 116.2v.7M131.7 117.5v.7"/>
<path d="M131.7 118.8v.7M132.4 107v.6M132.4 108.2v.7M132.4 109.5v.7M132.4 110.8v.6M132.4 112.1v.6M132.4 115.7v.5M132.4 116.9v.6M132.4 118.2v.6M132.4 119.5v.6M132.8 114.6h.8M132.9 113.3h.7"/>
<path d="M132.9 114h.7M133 107.6v.6M133 108.9v.6M133 110.2v.6M133 111.4v.7M133 112.7v.6M133 114v.6M133 116.2v.7M133 117.5v.7M133 118.8v.7M126.3 120.1h7.3M126.3 120.7h7.3"/>
<path d="M126.3 121.4h7.3M126.3 122h5.5M126.3 122.6h5.5M126.3 123.3h5.7M126.6 120.1v.6M126.6 121.4v.6M126.6 122.6v.7M127.3 120.7v.7M127.3 122v.6M127.3 123.3v.6M127.9 120.1v.6M127.9 121.4v.6"/>
<path d="M127.9 122.6v.7M128.6 120.7v.7M128.6 122v.6M128.6 123.3v.6M129.2 120.1v.6M129.2 121.4v.6M129.2 122.6v.7M129.8 120.7v.7M129.8 122v.6M129.8 123.3v.6M130.5 120.1v.6M130.5 121.4v.6"/>
<path d="M130.5 122.6v.7M131.1 120.7v.7M131.1 122v.6M131.1 123.3v.6M131.7 120.1v.6M131.7 121.4v.4M131.7 121.9v.1M131.7 122.6v.2M131.7 122.9v.4M132.4 120.7v.7M132.8 123.3h.8M132.9 122h.7"/>
<path d="M132.9 122.6h.7M133 120.1v.6M133 121.4v.6M133 122.6v.7"/>
</g>
<path d="M106.3 115.2v.1" fill="none" stroke="#767676" stroke-width=".13"/>
<g fill="none" stroke="#000" stroke-width=".13">
<path d="M126.7 98.4v8.2M134.2 98.4h-8.6v-.4h8.6v6M106.2 112.7h.1v.2h-.1zM106.2 112.9v1.9M106.3 112.9v1.9M106.3 114.8h-.3v.5h.3M108.4 104.1v2.4l.1-2.4M108.5 106.6v17.3M108.5 107h25.7M108.8 106.6v-2.6h-.5v2.6h25.9M108.8 104.1h-2.5v16.7M109 106.5h4"/>
<path d="M109 104.1h4M109 104v2.6M109.1 106.6v17.3M109.1 109.2h7.8v6.1M109.1 116.4h16.6M109.1 116.5h16.6M110 112.9h.1M110 112.9l.2 .6M110 112.9h-.3v.6M110.1 113.2v.3M110.4 112h-.1v.4l.1 .1M110.4 113.5v-4.2h-1.2v5.8h.3"/>
<path d="M110.5 112h.1M110.5 113.5v-4.2h1.3v5.8h-.4M110.5 112.5h.1M110.6 112.5h.1M110.6 112h.1M110.6 112v.5M111.2 114.2h.1M111.4 113.5h.1M111.4 115.3h.1M111.4 113.5v1.8M111.4 113.5h-1.9v1.8M111.8 109.3h2.4v3.4h-2.4z"/>
<path d="M112.4 114h.1M112.4 114h-.6v1.1h.9M112.4 114.5h.1M112.4 114.6h.1M112.4 113.9h.1M112.4 114.5v.1M112.4 113.9h2.7v.1h-2.7M112.4 114.5h2.7M112.4 114.6h2.7M112.4 113.9v.1M112.4 113.4h.1M112.4 113.4v.5"/>
<path d="M112.4 114v.5M112.4 114.6v.4h.3M112.4 113.4h2.6M112.4 114.9h.3M112.7 114v1.3M112.7 114.9h2M112.7 115h2M113 104v2.6M113.1 106.5h4.1M113.1 104.1h4.1M113.1 104v2.6M114.2 113.4v-.6h-2.4v1.1h.6"/>
<path d="M114.2 115v.1h-1.5M114.3 113.4v-4.1h2.5v5.8h-2M114.3 115v.1h.4M114.7 114v1.3M114.8 114v1.3M114.8 114.9h.2M115 113.4h.1M115 113.4v.5M115 114v.5M115 114.6v.4h-.2M115.1 114.5h.1M115.1 114.6h.1"/>
<path d="M115.1 113.9h.1M115.1 114h.1M115.1 114.5v.1M115.4 112h.3v.1v.4h-.3zM115.5 109.3v5.8M117.2 104v2.6M117.3 106.5h4.2M117.3 104.1h4.2M117.3 104v2.6M117.9 115.3v-6.3h3v6.3M118.1 117.9l2.5 3-2.5 3zM118.1 109.2l2.5 3-2.5 3.1z"/>
<path d="M118.1 117.9h2.5v6M118.1 109.2h2.5v6.1M121.5 104v2.6M121.6 106.5h4.1M121.6 104.1h4.1M121.6 104v2.6M121.9 115.3v-6.3h3v6.3M124.7 117.9h-2.6v3.8M124.7 117.9l-2.6 3 .6 .7M124.7 109.2h-2.6v6.1M124.7 109.2v6.1l-2.6-3.1zM124.7 117.9v3.7"/>
<path d="M125.7 104v19.9M125.8 106.5h.9M125.8 104.1h.9M125.8 104v2.6M126.3 106.6v17.3M126.7 104h-17.9v2.6M128.4 101h2.7v3.7h-2.7zM128.4 104.6h2.7M128.7 104.6v-3.3h2.2v3.3M129.6 101.4l-.8 1.6 .8 1.5M129.6 101.4h-.8v3.1h.8M129.6 101.4v3.1"/>
<path d="M129.7 101.3v3.3M129.8 101.3v3.3M129.9 101.4l.8 1.6-.8 1.5M129.9 101.4h.8v3.1h-.8M129.9 101.4v3.1M131.7 114.1h.1M131.7 114.3h.1M131.7 114.1v.2M131.7 114.1h.5v.6h.3v-.6h.5M131.7 114.3h1.3M131.7 113.1h1.3v.1h-1.3zM131.8 114.3h.1"/>
<path d="M131.8 114h.1M131.8 113.1v1M131.8 114.3l.1 .3 .1 .1M132 115.3v-.2h.8v.2M132 114.3v.8M132.7 114.3h.1M132.7 114.3v.8M132.8 114.3h.1M132.9 113.1v1M132.9 114.3l-.1 .3-.1 .1M132.9 114l.1 .1M133 114.1h.1"/>
<path d="M133 114.3h.1M133 114.1v.2M133.6 106.6v17.3M133.6 115.3h-27.2v.4h27.2M134 104h.5v.1h-.5zM134.2 104.1v20.2h-28.2v-.4h28.2M134.3 104.1v2.4h.1v-2.4M106.3 120.9v3M106.4 120.9h-.1v-.1h.1v3.1M109.5 123.9v-1.7h1.8v1.7M109.6 122h.1M109.6 122v.2"/>
<path d="M109.6 122.2v-.6h.3l.2 .6M110 122h1.4M111.3 123.5h.1M111.3 122.6h.2M111.4 123.2h.1M111.4 122h.1M111.4 123.2v.4h-.1M111.4 122v.6M111.4 122.6v.6M111.5 123.2h.1M111.5 122.6h.1M111.5 122.6v.6"/>
<path d="M111.5 123.2v.7M111.5 122.6v1.3M112.4 122.6h.1M112.4 122.6h2.7M112.4 123.2h.1M112.4 123.2h2.7M112.4 122h.1M112.4 122.6v-.6h2.6v.6M112.4 123.5h.3M112.4 122.6v.6M112.4 123.2v.4h.3M112.7 122.6v1.3"/>
<path d="M112.7 123.5h2M112.7 123.6h2M114.7 122.6v1.3M114.8 123.5h.2M114.8 122.6v1.3M115 122h.1M115 122.6v.6M115 123.2v.4h-.2M115.1 123.2h.1M115.1 122.6h.1M115.1 122.6h-2.7M117.9 123.9v-6.3h3v6.3"/>
<path d="M122.1 121.7h.1M122.1 121.6h.1M122.1 121.9v2M122.1 121.6h.7l.1 .8M122.1 121.7v.9M122.1 122.6h.1M122.1 122.6l.2 .2h1.4M122.1 121.6l.1 1M122.2 122.6h.1M122.2 122.4h.1M122.2 122.6l.1 .1h1.6v-.1h-1.6v.1M122.2 122.4h.5"/>
<path d="M122.2 123.9h1.5M122.3 123.9h.1M122.3 122.6h.1M122.6 121.7h.1M122.6 121.7l.1 .9M122.6 121.6v.1M122.7 121.6h.1M122.7 123.9h.1M122.7 121.6l-.1 .1M122.7 122.6h.1M122.7 121.6l.1 .1M122.7 121.7l.1 .7"/>
<path d="M122.7 122.6l.2 .2M122.7 121.6l.1 1M122.8 122.6h.1M122.8 122.4h.1M122.8 122.6l.1 .1M122.9 122.4h.1M122.9 121.9h1.3M122.9 121.8h1.3M122.9 121.9l.7 .7M123.1 123.9h.1M123.1 122.8l.1 1-.1 .1M123.2 122.8v1.1"/>
<path d="M123.3 122.6h.1M123.3 122.7h.1M123.7 123.9h.1M123.7 121.9v.2h.5M123.7 122.7l.2 .2v.9l-.1 .1M123.8 122.9v.9l-.1 .1M123.8 122.6h.1M123.8 122.7h.1M123.8 122.1v.8l-.1-.1M123.8 120.2h.3l.1 .2-.1 .3h-.3l-.1-.3zM123.8 123.7v.2M124 122.1v1h.2"/>
<path d="M124.1 123.2v.1M124.2 120.3l-.4 .3M124.2 123.4h.1M124.2 121.7h.1M124.2 122.7h.1M124.2 123.9h.1M124.2 123.7h.1M124.2 122.8h.1M124.2 122.6h.1M124.2 121.6h.1M124.2 123.2h-.2v.1h.2M124.2 123.4h-.2v.5"/>
<path d="M124.2 121.6h1.3M124.2 122.6h1.3M124.2 122.7h1.3M124.2 123.9h1.3M124.2 121.6v2.3M124.3 123.9h.1M124.3 122.8h.1M124.3 122.9h.1M124.3 122.6h.1M124.3 121.6h.1M124.3 123.4l.3 .5M124.3 123.2h1.1"/>
<path d="M124.3 123.1h1.1M124.3 123.3h1.1M124.3 123.4h1.1M124.3 122.4h1.1M124.3 121.6v2.3M124.7 122.4v.2M124.7 122.7v.4M124.7 123.2v.1M124.7 123.4v.5M124.9 121.6v-4h-3v6.3M124.9 122.4v.2M124.9 122.7v.4"/>
<path d="M124.9 123.2v.1M124.9 123.4v.5M125.3 123.9h.1M125.4 123.9h.1M125.4 123.7h.1M125.4 122.8h.1M125.4 122.6h.1M125.4 121.6h.1M125.4 121.7h.1M125.4 121.6v2.3M125.4 122.7h.1M125.4 123.2h.3"/>
<path d="M125.4 123.1h.3M125.4 123.3h.3M125.4 123.4h.3M125.4 121.6v.1M125.5 121.7h.1M125.5 123.9h.1M125.5 122.8h.1M125.5 122.9h.1M125.5 122.6h.1M125.5 121.6h.1M125.5 122.1h.2M125.5 121.9h.2"/>
<path d="M125.5 121.8h.2M125.5 121.6v2.3M131.7 122.8h.1M131.7 122.9h.1M131.7 122.8h.5v.6h.3v-.6h.5M131.7 122.8v.1M131.7 122.9h1.3M131.7 121.8h1.3v.1h-1.3zM131.8 122.9h.1M131.8 122.7h.1M131.8 121.8v1M131.8 122.9l.2 .5"/>
<path d="M132 123.9v-.1h.8v.1M132 123.4h.1M132 122.9v.9M132.7 123.4h.1M132.7 122.9h.1M132.7 122.9v.9M132.8 122.9h.1M132.9 122.7l.1 .1M132.9 122.9v.2l-.2 .3M132.9 121.8v1M133 122.8h.1M133 122.9h.1"/>
<path d="M133 122.8v.1M57.9 147.1l.7 .6M57.9 157.9l.7 .7M58.1 147.4h.7M58.1 158.2h.7M58.3 146.9v11.9"/>
</g>
<path d="M56.9 151.6h1v2.5h-1z" fill="#fff"/>
<g fill="none" stroke="#000" stroke-width=".13">
<path d="M9.5 81h190.9v135h-190.9zM14.3 85.8h181.4v125.4h-181.4zM172.9 85.8v125.4M173.6 86.4h21.4v18h-21.4zM173.6 99.9h21.4M173.6 105.1h21.4v37.5h-21.4zM173.6 143.3h21.4v29.7h-21.4zM173.6 173.7h21.4v36.8h-21.4zM173.6 191h21.4M173.6 183.9h21.4M173.6 193.9h21.4M173.6 196.9h21.4"/>
<path d="M173.6 199.9h21.4M173.6 202.8h21.4M173.6 207.6h21.4"/>
</g>
<g fill="#fff">
<path d="M179.2 101.6h9.9v1.1h-9.9z"/>
<path d="M174.6 208.5h2.3v1.1h-2.3z"/>
<path d="M174.6 200.8h4.9v1h-4.9z"/>
<path d="M174.6 197.8h3.8v1.1h-3.8z"/>
<path d="M174.6 194.9h2v1h-2z"/>
<path d="M174.6 191.9h6.2v1.1h-6.2z"/>
<path d="M176.3 108h4.4v1.1h-4.4z"/>
<path d="M176.3 109h3.4v1.1h-3.4z"/>
<path d="M176.3 110.1h3.4v1h-3.4z"/>
<path d="M176.3 111.1h2.7v1.1h-2.7z"/>
<path d="M176.3 112.2h1.5v1h-1.5z"/>
<path d="M176.3 113.2h2.5v1.1h-2.5z"/>
<path d="M176.3 116.7h4.4v1.1h-4.4z"/>
<path d="M176.3 117.7h3.4v1.1h-3.4z"/>
<path d="M176.3 118.8h3.4v1h-3.4z"/>
<path d="M176.3 119.8h2.7v1.1h-2.7z"/>
<path d="M176.3 120.9h1.5v1.1h-1.5z"/>
<path d="M176.3 121.9h2.5v1.1h-2.5z"/>
<path d="M187.2 116.7h4.5v1.1h-4.5z"/>
<path d="M187.2 117.7h3.5v1.1h-3.5z"/>
<path d="M187.2 118.8h3.5v1h-3.5z"/>
<path d="M187.2 119.8h2.7v1.1h-2.7z"/>
<path d="M187.2 120.9h1.5v1.1h-1.5z"/>
<path d="M187.2 121.9h2.5v1.1h-2.5z"/>
<path d="M187.2 108h4.5v1.1h-4.5z"/>
<path d="M187.2 109h3.5v1.1h-3.5z"/>
<path d="M187.2 110.1h3.5v1h-3.5z"/>
<path d="M187.2 111.1h2.7v1.1h-2.7z"/>
<path d="M187.2 112.2h1.5v1h-1.5z"/>
<path d="M187.2 113.2h2.5v1.1h-2.5z"/>
<path d="M190.7 208.2h3.8v1.7h-3.8z"/>
<path d="M196.1 201h1.2v9.8h-1.2z"/>
<path d="M183.8 191.6h10.7v1.7h-10.7z"/>
<path d="M187.2 194.5h7.3v1.8h-7.3z"/>
<path d="M190 197.5h4.5v1.7h-4.5z"/>
<path d="M188.8 200.4h5.7v1.8h-5.7z"/>
</g>
<g fill="none" stroke="#000" stroke-width=".13">
<path d="M40.4 127.9h7.7M116.9 132.6h9.6M173.6 143.3h21.4v29.1h-21.4zM173.6 159.6h21.4M173.6 158.3h21.4M173.6 157h21.4M173.6 155.7h21.4M173.6 154.4h21.4M173.6 153.2h21.4M173.6 151.9h21.4M173.6 150.6h21.4M173.6 149.3h21.4"/>
<path d="M173.6 148h21.4M173.6 146.7h21.4M173.6 145.5h21.4M177.7 143.3v29.1M189.5 143.3v29.1M173.6 171.2h21.4M173.6 169.9h21.4M173.6 168.6h21.4M173.6 167.3h21.4M173.6 166h21.4M173.6 164.7h21.4M173.6 163.4h21.4"/>
<path d="M173.6 162.2h21.4M173.6 160.9h21.4M41.7 206.4h9.8"/>
<circle cx="39.1" cy="127.9" r="1.48"/>
<circle cx="115.5" cy="132.5" r="1.48"/>
<circle cx="40.4" cy="206.4" r="1.47"/>
</g>
<g font-size="2.5">
<text x="180.7" y="176.6">Owner</text>
<text x="176.8" y="182.1">Project Name</text>
<text x="178.9" y="188.3">Unnamed</text>
<text x="181.4" y="206">A101</text>
</g>
<g font-size="1.9">
<text x="38.5" y="128.5">2</text>
<text x="41.4" y="127.2">ELEVATION</text>
<text x="117.8" y="131.8">SECTION</text>
<text x="114.9" y="133.2">3</text>
<text x="39.8" y="207">1</text>
<text x="42.6" y="205.6">PLAN</text>
</g>
<g font-size="1.6">
<text x="174.5" y="144.9">No.</text>
<text x="179.8" y="144.9">Description</text>
<text x="190.6" y="144.9">Date</text>
<text x="183.8" y="193">Project Number</text>
<text x="187.2" y="195.9">Issue Date</text>
<text x="188.8" y="201.8">Checker</text>
<text x="190" y="198.9">Author</text>
<text x="190.7" y="209.6">1 : 80</text>
</g>
<g font-size="1.3">
<text x="41.4" y="129.3">1 : 80</text>
<text x="117.9" y="133.9">1 : 80</text>
<text x="42.7" y="207.7">1 : 80</text>
</g>
<g font-size=".9">
<text x="179.2" y="102.5">www.autodesk.com/revit</text>
<text x="176.3" y="108.8">Consultant</text>
<text x="176.3" y="109.9">Address</text>
<text x="176.3" y="110.9">Address</text>
<text x="176.3" y="112">Phone</text>
<text x="176.3" y="113">Fax</text>
<text x="187.2" y="108.8">Consultant</text>
<text x="187.2" y="109.9">Address</text>
<text x="187.2" y="110.9">Address</text>
<text x="187.2" y="112">Phone</text>
<text x="187.2" y="113">Fax</text>
<text x="176.3" y="114">e-mail</text>
<text x="176.3" y="117.6">Consultant</text>
<text x="176.3" y="118.6">Address</text>
<text x="176.3" y="119.6">Address</text>
<text x="187.2" y="117.6">Consultant</text>
<text x="187.2" y="118.6">Address</text>
<text x="187.2" y="119.6">Address</text>
<text x="187.2" y="114">e-mail</text>
<text x="176.3" y="120.7">Phone</text>
<text x="176.3" y="121.8">Fax</text>
<text x="176.3" y="122.8">e-mail</text>
<text x="187.2" y="120.7">Phone</text>
<text x="187.2" y="121.8">Fax</text>
<text x="187.2" y="122.8">e-mail</text>
<text x="174.6" y="195.7">Date</text>
<text x="174.6" y="192.8">Project number</text>
<text x="174.6" y="201.6">Checked by</text>
<text x="174.6" y="198.7">Drawn by</text>
<text x="174.6" y="209.4">Scale</text>
<text x="197" y="210.7" transform="rotate(-90 197 210.7)">10-10-2026 8.12.46 AM</text>
</g>
<g font-size=".8">
<text x="57.7" y="154" transform="rotate(-90 57.7 154)">12' - 6&quot;</text>
<text x="51.3" y="160.3">UP</text>
</g>
</svg>
